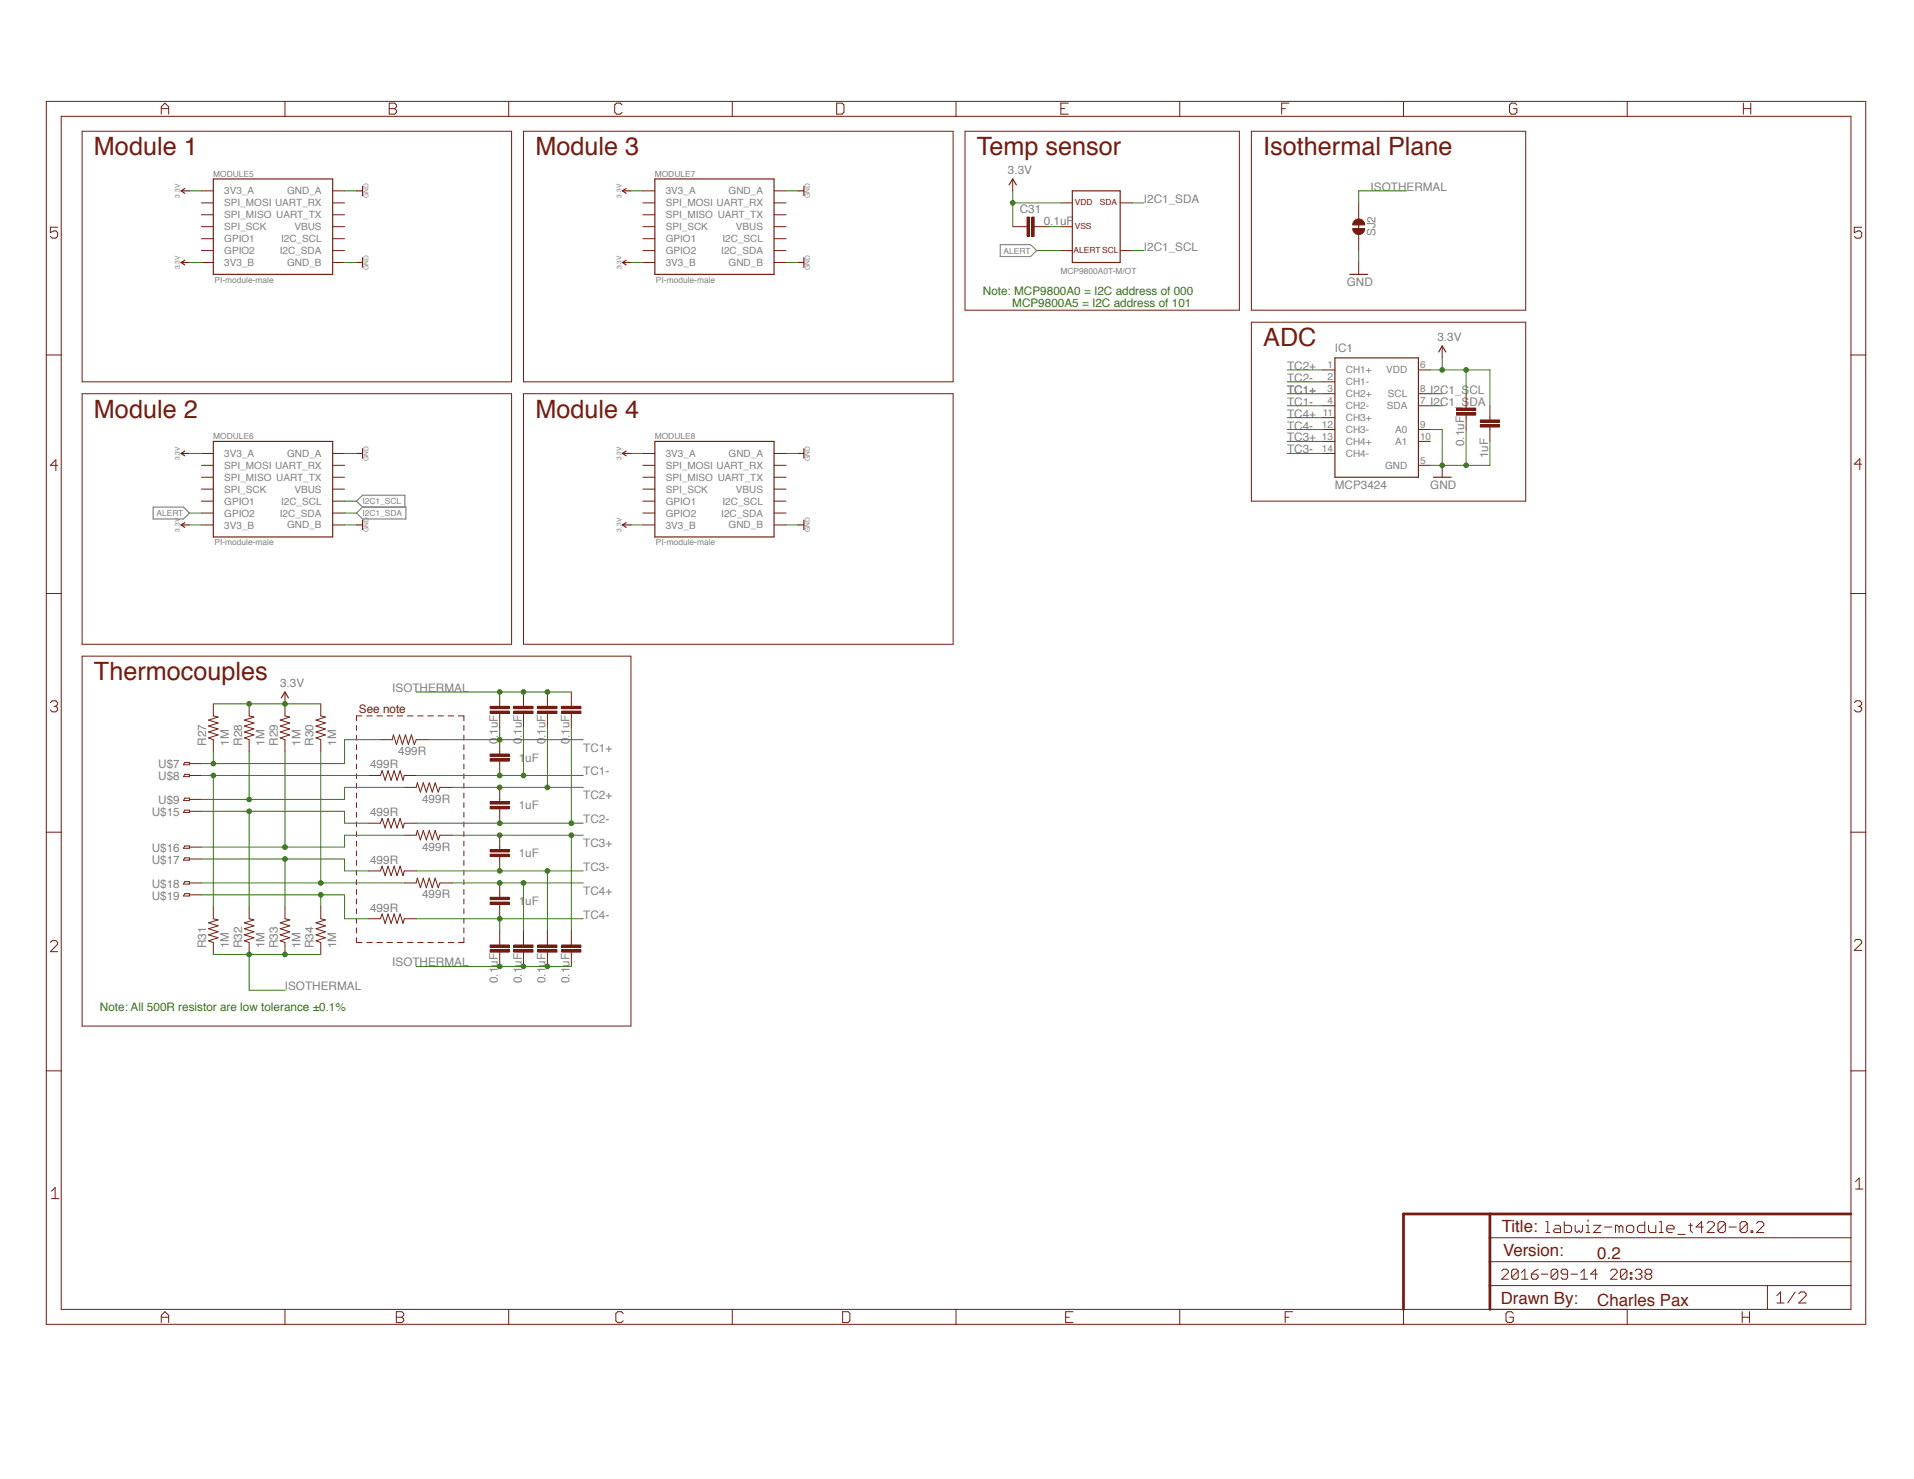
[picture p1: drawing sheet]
<svg xmlns="http://www.w3.org/2000/svg" width="279mm" height="216mm" viewBox="0 0 279 216" stroke-linecap="round" stroke-linejoin="round" font-family="sans-serif">
<path d="M146 35.7h4.4l.9 .9-.9 .8h-4.4zM22.4 74h4.4l.8 .9-.8 .9h-4.4zM52 74.9l.9-.9h6.4v1.8h-6.4zM52.9 74l-.9-.8 .9-.9h6.2v1.7" fill="none" stroke="#808080" stroke-width=".17"/>
<g fill="none" stroke="#751c10" stroke-width=".15">
<path d="M6.8 14.8h265.6v178.5h-265.6zM8.9 17h261.3v174.1h-261.3zM12 19.2h62.7v36.5h-62.7zM23.5 16.7v-1.1l.6-.5 .5 .5v1.1M23.5 15.9h1.1M41.6 14.8v2.2M56.8 15.9h.8M56.8 15.1h.8l.3 .2v.3l-.3 .3 .3 .2v.3l-.3 .3h-.8zM74.3 14.8v2.2M76.4 19.2h62.7v36.5h-62.7zM90.8 15.3l-.3-.2h-.5l-.3 .2v1.1l.3 .3h.5l.3-.3M106.9 14.8v2.2"/>
<path d="M122.1 15.1h.8l.3 .2v1.1l-.3 .3h-.8zM139.6 14.8v2.2M140.9 19.2h40v26.1h-40zM154.9 15.9h.5M155.9 15.1h-1v1.6h1M172.2 14.8v2.2M182.7 19.2h40v26.1h-40zM187.1 15.9h.5M188.2 15.1h-1.1v1.6M204.9 14.8v2.2M221.4 15.3l-.2-.2h-.6l-.2 .2v1.1l.2 .3h.6l.2-.3v-.5h-.5M237.5 14.8v2.2"/>
<path d="M254.5 15.1v1.6M254.5 15.9h1.1M255.6 15.1v1.6M8.4 33.2h-1v.8l.5-.3h.3l.2 .3v.5l-.2 .3h-.6l-.2-.3M29.4 27.9h1.7M29.4 29.6h1.7M29.4 36.6h1.7M29.4 31.4h1.7M29.4 33.1h1.7M29.4 34.8h1.7M29.4 38.3h1.7M48.6 27.9h1.7"/>
<path d="M48.6 29.6h1.7M48.6 36.6h1.7M48.6 31.4h1.7M48.6 33.1h1.7M48.6 34.8h1.7M48.6 38.3h1.7M93.8 27.9h1.8M93.8 29.6h1.8M93.8 36.6h1.8M93.8 31.4h1.8M93.8 33.1h1.8M93.8 34.8h1.8"/>
<path d="M93.8 38.3h1.8M113 27.9h1.7M113 29.6h1.7M113 36.6h1.7M113 31.4h1.7M113 33.1h1.7M113 34.8h1.7M113 38.3h1.7M147.8 33.1h2.1M147.8 26.1v1.8M149.9 31.7h.4v2.8h-.4zM150.6 31.7h.4v2.8h-.4z"/>
<path d="M151 33.1h2.1M154.8 29.6h1.7M154.8 36.6h1.7M154.8 33.1h1.7M163.5 29.6h1.8M163.5 36.6h1.8M198.3 38.3v1.8M271.8 33.2h-1.1v.8l.5-.3h.3l.3 .3v.5l-.3 .3h-.5l-.3-.3M6.8 51.8h2.1M12 57.5h62.7v36.5h-62.7zM76.4 57.5h62.7v36.5h-62.7zM182.7 47h40v26.2h-40z"/>
<path d="M193.1 55.7h1.8M193.1 57.5h1.8M193.1 54h1.8M193.1 59.2h1.8M207.1 57.5h1.7M207.1 54h1.7M207.1 59.2h1.7M210.5 50.5v1.7M212.6 59.6h2.8v.3h-2.8zM214 57.5v2.1M217.5 59.2v2.1M270.2 51.8h2.2"/>
<path d="M8.4 67.9h-1l.8-.8v1.6M29.4 73.2h1.7M29.4 67.9h1.7M29.4 66.2h1.7M29.4 74.9h1.7M29.4 69.7h1.7M29.4 71.4h1.7M29.4 76.6h1.7M48.6 73.2h1.7M48.6 67.9h1.7M48.6 66.2h1.7M48.6 74.9h1.7"/>
<path d="M48.6 69.7h1.7M48.6 71.4h1.7M48.6 76.6h1.7M93.8 73.2h1.8M93.8 67.9h1.8M93.8 66.2h1.8M93.8 74.9h1.8M93.8 69.7h1.8M93.8 71.4h1.8M93.8 76.6h1.8M113 73.2h1.7M113 67.9h1.7"/>
<path d="M113 66.2h1.7M113 74.9h1.7M113 69.7h1.7M113 71.4h1.7M113 76.6h1.7M193.1 66.2h1.8M193.1 61h1.8M193.1 62.7h1.8M193.1 64.4h1.8M207.1 67.9h1.7M207.1 62.7h1.7M207.1 64.4h1.7"/>
<path d="M210.5 67.9v1.8M212.6 60.3h2.8v.3h-2.8zM214 60.6v2.1M216.1 62h2.8v.3h-2.8zM216.1 61.3h2.8v.3h-2.8zM217.5 62.4v2M271.8 67.8h-1.1l.8-.8v1.6M6.8 86.6h2.1M12 95.8h80.1v54h-80.1zM270.2 86.6h2.2M7.4 102.6l.2-.3h.6l.2 .3v.2l-.2 .3M7.9 103.1h.3"/>
<path d="M8.2 103.1l.2 .3v.2l-.2 .3h-.6l-.2-.3M52 105.9v.7M52 107.3v.7M52 108.7v.7M52 110.1v.8M52 111.5v.8M52 113v.7M52 114.3v.8M52 115.8v.7M52 117.2v.7M52 118.6v.7M52 120v.7"/>
<path d="M52.8 104.5h-.8v.7M53.5 104.5h.8M55 104.5h.8M56.5 104.5h.8M58 104.5h.8M59.5 104.5h.8M61 104.5h.8M62.4 104.5h.9M63.9 104.5h.8M65.4 104.5h.8M66.9 104.5h.8v.7M67.7 105.9v.7"/>
<path d="M67.7 107.3v.7M67.7 108.7v.7M67.7 110.1v.8M67.7 111.5v.8M67.7 113v.7M67.7 114.3v.8M67.7 115.8v.7M67.7 117.2v.7M67.7 118.6v.7M67.7 120v.7M270.7 102.6l.3-.3h.5l.3 .3v.2l-.3 .3M271.2 103.1h.3"/>
<path d="M271.5 103.1l.3 .3v.2l-.3 .3h-.5l-.3-.3M6.8 121.5h2.1M7.4 137.6l.2-.3h.6l.2 .3v.2l-1 1.1h1M52 136.9v.7h.8M52 121.4v.7M52 122.8v.7M52 124.2v.7M52 125.6v.7M52 127v.7M52 128.4v.7M52 129.8v.8M52 131.2v.8"/>
<path d="M52 132.7v.7M52 134.1v.7M52 135.5v.7M53.5 137.6h.8M55 137.6h.8M56.5 137.6h.8M58 137.6h.8M59.5 137.6h.8M61 137.6h.8M62.4 137.6h.9M63.9 137.6h.8M65.4 137.6h.8"/>
<path d="M67.7 121.4v.7M67.7 122.8v.7M67.7 124.2v.7M67.7 125.6v.7M67.7 127v.7M67.7 128.4v.7M67.7 129.8v.8M67.7 131.2v.8M67.7 132.7v.7M67.7 134.1v.7M67.7 135.5v.7M67.7 136.9v.7h-.8"/>
<path d="M270.2 121.5h2.2M270.7 137.4l.3-.3h.5l.3 .3v.3l-1.1 1h1.1M6.8 156.3h2.1M270.2 156.3h2.2M7.5 173.9l.5-.5v1.6M7.5 175h1.1M225.7 178.3h.2v1.6M225.7 179.9h.5M227 178.9h.5l.3 .2v.8h-.8l-.3-.2 .3-.3h.8M228.4 178.3v1.6h.8l.2-.2v-.6l-.2-.2h-.8M229.9 178.9v.8l.3 .2 .3-.2 .2 .2 .3-.2v-.8M231.5 179.9h.6"/>
<path d="M231.5 178.9h.3v1M231.8 178.1v.2M232.6 178.9h1.1l-1.1 1h1.1M234.2 179.1h1.1M236.4 179.1l-.3-.2h-.3v1M236.4 179.1v.8M236.4 179.1l.2-.2 .3 .2v.8M237.4 179.1l.3-.2h.5l.3 .2v.6l-.3 .2h-.5l-.3-.2zM240.1 178.3v1.6h-.8l-.3-.2v-.6l.3-.2h.8M240.6 178.9v.8l.3 .2h.8v-1M242.2 178.3h.3v1.6M242.2 179.9h.6"/>
<path d="M243.3 179.4h1.1v-.3l-.3-.2h-.5l-.3 .2v.6l.3 .2h.5M246.5 178.9h.6M246.8 178.6v1.1l.3 .2M248.7 179.1h-1.1l.8-.8v1.6M249.2 178.6l.3-.3h.5l.3 .3v.3l-1.1 1h1.1M251.9 178.6l-.3-.3h-.5l-.3 .3v1.1M251.9 178.6v1.1l-.3 .2h-.5l-.3-.2M251.9 178.6l-1.1 1.1M252.4 179.1h1.1M255.1 178.6l-.3-.3h-.5l-.3 .3v1.1M255.1 178.6v1.1l-.3 .2h-.5l-.3-.2M255.1 178.6l-1.1 1.1"/>
<path d="M255.6 179.7h.3v.2h-.3zM256.4 178.6l.3-.3h.5l.3 .3v.3l-1.1 1h1.1M270.9 172.5l.5-.5v1.6M270.9 173.6h1M23.5 193.1v-1.1l.6-.5 .5 .5v1.1M23.5 192.3h1.1M41.6 191.1v2.2M57.9 192.3h.8M57.9 191.5h.8l.2 .2v.3l-.2 .3 .2 .2v.3l-.2 .3h-.8zM74.3 191.1v2.2M91 191.7l-.3-.2h-.5l-.3 .2v1.1l.3 .3h.5l.3-.3M106.9 191.1v2.2"/>
<path d="M123 191.5h.8l.3 .2v1.1l-.3 .3h-.8zM139.6 191.1v2.2M155.6 192.3h.5M156.6 191.5h-1v1.6h1M172.2 191.1v2.2M187.6 192.3h.6M188.7 191.5h-1.1v1.6M204.9 191.1v2.2M217.5 187.7h52.7M217.5 184.2h52.7M217.5 180.7h52.7M219.2 185.5l.3-.2h.4l.3 .2v.3l-1 .9h1"/>
<path d="M220.9 191.7l-.3-.2h-.5l-.3 .2v1.1l.3 .3h.5l.3-.3v-.5h-.5M221.6 185.5v1l-.2 .2h-.5l-.2-.2M221.6 185.5l-.2-.2h-.5l-.2 .2v1M221.6 185.5l-.9 1M222.1 186.7h1M222.1 185.8l.5-.5v1.4M223.5 186h.8l.2 .3v.2l-.2 .2h-.5l-.3-.2zM224.5 185.3l-.5 .2-.5 .5M225 186h1M227.4 185.5v1l-.2 .2h-.5l-.3-.2M227.4 185.5l-.2-.2h-.5l-.3 .2v1M227.4 185.5l-1 1"/>
<path d="M228.8 186h-.7l-.2-.2v-.3l.2-.2h.5l.2 .2v1l-.2 .2h-.5l-.2-.2M229.3 186h1M230.8 186.7h.9M230.8 185.8l.5-.5v1.4M233.2 186h-1l.7-.7v1.4M235.1 185.5l.2-.2h.5l.3 .2v.3l-1 .9h1M237.5 185.5v1l-.2 .2h-.5l-.3-.2M237.5 185.5l-.2-.2h-.5l-.3 .2v1M237.5 185.5l-1 1M237.5 191.1v2.2M238 186.5h.2v.2h-.2zM238 185.8h.2v.2h-.2z"/>
<path d="M238.7 185.5l.2-.2h.5l.3 .2v.3l-.3 .2M239.2 186h.2M239.4 186l.3 .3v.2l-.3 .2h-.5l-.2-.2M240.4 186l-.3 .3v.2l.3 .2h.5l.2-.2v-.2l-.2-.3M240.4 186l-.3-.2v-.3l.3-.2h.5l.2 .2v.3l-.2 .2M240.4 186h.5M244.9 180.2h1.1M254.3 192.3h1.1M254.3 191.5v1.6M255.4 191.5v1.6M258 187.7v3.4M259.4 189.1l.5-.5v1.6"/>
<path d="M259.4 190.2h1M262 188.6l-1 1.6M262.6 188.9l.3-.3h.5l.3 .3v.2l-1.1 1.1h1.1"/>
</g>
<path d="M217.5 177.2v13.9M270.2 177.2h-65.3v13.9" fill="none" stroke="#751c10" stroke-width=".4"/>
<g fill="none" stroke="#751c10" stroke-width=".17">
<path d="M26.4 27.9h1.2M26.4 27.9l.6 .3M27 27.5l-.6 .4M31.1 26.1h17.5v14h-17.5zM52 27.9h.9M52.9 27.2v1.4M90.9 27.9h1.2M90.9 27.9l.5 .3M91.4 27.5l-.5 .4M95.6 26.1h17.4v14h-17.4zM116.5 27.9h.9M117.4 27.2v1.4"/>
<path d="M147.3 27l.5-.9 .6 .9M156.5 27.9h7v10.4h-7zM194.9 52.2h12.2v17.5h-12.2zM197 40.1h2.6M210 51.4l.5-.9 .6 .9M26.4 66.2h1.2M26.4 66.2l.6 .3M27 65.8l-.6 .4M31.1 64.4h17.5v14h-17.5zM52 66.2h.9M52.9 65.5v1.4M90.9 66.2h1.2"/>
<path d="M90.9 66.2l.5 .3M91.4 65.8l-.5 .4M95.6 64.4h17.4v14h-17.4zM116.5 66.2h.9M117.4 65.5v1.4M209.2 69.7h2.6"/>
</g>
<path d="M150.1 31.7v2.8M150.8 31.7v2.8M212.6 59.7h2.8M212.6 60.4h2.8M216.1 62.2h2.8M216.1 61.5h2.8" fill="none" stroke="#751c10" stroke-width=".34"/>
<path d="M197.6 32.3l.4-.3h.3v.8h-.8z" fill-rule="evenodd" fill="#751c10"/>
<path d="M197.8 32.1l.5-.1v.8h-.8v-.3z" fill="none" stroke="#751c10" stroke-width=".15"/>
<path d="M198.3 32h.2a.86 .86 0 0 1 .7 .8h-.9z" fill-rule="evenodd" fill="#751c10"/>
<path d="M198.3 32h.2a.86 .86 0 0 1 .7 .8h-.9z" fill="none" stroke="#751c10" stroke-width=".15"/>
<path d="M197.5 33.4h1.7a.87 .87 0 0 1-.9 .8 .87 .87 0 0 1-.8-.8z" fill-rule="evenodd" fill="#751c10"/>
<g fill="none" stroke="#751c10" stroke-width=".15">
<path d="M197.5 33.4h1.7a.87 .87 0 0 1-.9 .8 .87 .87 0 0 1-.8-.8zM198.3 29.6v2.4M198.3 34.2v2.4M27 111.3h.6v.3h-.8zM27 113h.6v.4h-.8zM27 116.5h.6v.4h-.8zM27 118.3h.6v.3h-.8zM27.6 113.2h1.8M27.6 111.5h1.8M27.6 116.7h1.8M27.6 118.4h1.8M31.1 102.7v1.8l.7 .2-1.4 .4 1.4 .4-1.4 .5 1.4 .4-1.4 .5 1.4 .4-1.4 .4 .7 .3v1.7"/>
<path d="M36.4 102.7v1.8l.7 .2-1.4 .4 1.4 .4-1.4 .5 1.4 .4-1.4 .5 1.4 .4-1.4 .4 .7 .3v1.7M41.6 101v3.5l.7 .2-1.4 .4 1.4 .4-1.4 .5 1.4 .4-1.4 .5 1.4 .4-1.4 .4 .7 .3v1.7M46.8 102.7v1.8l.7 .2-1.4 .4 1.4 .4-1.4 .5 1.4 .4-1.4 .5 1.4 .4-1.4 .4 .7 .3v1.7M53.8 113.2h1.7l.3-.7 .4 1.4 .4-1.4 .5 1.4 .4-1.4 .5 1.4 .4-1.4 .4 1.4 .2-.7h1.8M55.5 108h1.8l.1-.7 .5 1.4 .4-1.4 .4 1.4 .5-1.4 .4 1.4 .5-1.4 .4 1.4 .3-.7h1.7M59 114.9h1.8l.1-.6 .5 1.3 .4-1.3 .4 1.3 .5-1.3 .4 1.3 .4-1.3 .5 1.3 .2-.7h1.8M71.5 110.8h2.8v.3h-2.8zM71.5 110.1h2.8v.3h-2.8zM71.5 117.7h2.8v.4h-2.8zM71.5 117h2.8v.4h-2.8zM71.5 103.8h2.8v.3h-2.8zM71.5 103.1h2.8v.3h-2.8z"/>
<path d="M72.9 101v2.1M72.9 104.1v2.1M72.9 108v2.1M72.9 111.1v2.1M72.9 114.9v2.1M72.9 118.1v2.1M75 103.8h2.8v.3h-2.8zM75 103.1h2.8v.3h-2.8zM76.4 101v2.1M76.4 104.1v2.1M78.5 103.8h2.8v.3h-2.8zM78.5 103.1h2.8v.3h-2.8z"/>
<path d="M79.9 101v2.1M79.9 104.1v2.1M82 103.8h2.8v.3h-2.8zM82 103.1h2.8v.3h-2.8zM83.4 101v2.1M83.4 104.1v2.1M27 123.5h.6v.3h-.8zM27 125.2h.6v.4h-.8zM27 128.7h.6v.4h-.8zM27 130.5h.6v.3h-.8zM27.6 128.9h1.8M27.6 123.7h1.8"/>
<path d="M27.6 125.4h1.8M27.6 130.6h1.8M31.1 132.4v1.7l.7 .2-1.4 .4 1.4 .5-1.4 .4 1.4 .4-1.4 .5 1.4 .4-1.4 .4 .7 .3v1.7M36.4 132.4v1.7l.7 .2-1.4 .4 1.4 .5-1.4 .4 1.4 .4-1.4 .5 1.4 .4-1.4 .4 .7 .3v1.7M41.6 132.4v1.7l.7 .2-1.4 .4 1.4 .5-1.4 .4 1.4 .4-1.4 .5 1.4 .4-1.4 .4 .7 .3v1.7M46.8 132.4v1.7l.7 .2-1.4 .4 1.4 .5-1.4 .4 1.4 .4-1.4 .5 1.4 .4-1.4 .4 .7 .3v1.7M53.8 120.2h1.7l.3-.7 .4 1.4 .4-1.4 .5 1.4 .4-1.4 .5 1.4 .4-1.4 .4 1.4 .2-.7h1.8M53.8 127.1h1.7l.3-.7 .4 1.4 .4-1.4 .5 1.4 .4-1.4 .5 1.4 .4-1.4 .4 1.4 .2-.7h1.8M53.8 134.1h1.7l.3-.7 .4 1.4 .4-1.4 .5 1.4 .4-1.4 .5 1.4 .4-1.4 .4 1.4 .2-.7h1.8M59 121.9h1.8l.1-.7 .5 1.4 .4-1.4 .4 1.4 .5-1.4 .4 1.4 .4-1.4 .5 1.4 .2-.7h1.8M59 128.9h1.8l.1-.7 .5 1.4 .4-1.4 .4 1.4 .5-1.4 .4 1.4 .4-1.4 .5 1.4 .2-.7h1.8M71.5 124.7h2.8v.3h-2.8z"/>
<path d="M71.5 124h2.8v.4h-2.8zM71.5 131.7h2.8v.3h-2.8zM71.5 131h2.8v.3h-2.8zM71.5 138.6h2.8v.4h-2.8zM71.5 137.9h2.8v.4h-2.8zM72.9 121.9v2.1M72.9 125.1v2M72.9 128.9v2.1M72.9 132v2.1M72.9 135.9v2M72.9 139v2.1M75 138.6h2.8v.4h-2.8z"/>
<path d="M75 137.9h2.8v.4h-2.8zM76.4 135.9v2M76.4 139v2.1M78.5 138.6h2.8v.4h-2.8zM78.5 137.9h2.8v.4h-2.8zM79.9 135.9v2M79.9 139v2.1M82 138.6h2.8v.4h-2.8zM82 137.9h2.8v.4h-2.8zM83.4 135.9v2M83.4 139v2.1"/>
</g>
<g fill="none" stroke="#751c10" stroke-width=".17">
<path d="M26.4 38.3l.6 .4M26.4 38.3h1.2M27 38l-.6 .3M52 38.3h.9M52.9 37.6v1.4M90.9 38.3h1.2M90.9 38.3l.5 .4M91.4 38l-.5 .3M116.5 38.3h.9M117.4 37.6v1.4M198.3 32.4v1.2M26.4 76.6l.6 .4"/>
<path d="M26.4 76.6h1.2M27 76.3l-.6 .3M52 76.6h.9M52.9 75.9v1.4M90.9 76.6h1.2M90.9 76.6l.5 .4M91.4 76.3l-.5 .3M116.5 76.6h.9M117.4 75.9v1.4M41.1 101.9l.5-.9 .5 .9"/>
</g>
<g fill="none" stroke="#751c10" stroke-width=".34">
<path d="M71.5 110.9h2.8M71.5 110.2h2.8M71.5 117.9h2.8M71.5 117.2h2.8M71.5 104h2.8M71.5 103.3h2.8M75 104h2.8M75 103.3h2.8M78.5 104h2.8M78.5 103.3h2.8M82 104h2.8M82 103.3h2.8"/>
<path d="M71.5 124.9h2.8M71.5 124.2h2.8M71.5 131.8h2.8M71.5 131.1h2.8M71.5 138.8h2.8M71.5 138.1h2.8M75 138.8h2.8M75 138.1h2.8M78.5 138.8h2.8M78.5 138.1h2.8M82 138.8h2.8M82 138.1h2.8"/>
</g>
<path d="M50.3 27.9h1.7M114.7 27.9h1.8M50.3 66.2h1.7M114.7 66.2h1.8M208.8 67.9h1.7M208.8 62.7h1.7" fill="none" stroke="#387919" stroke-width=".15"/>
<circle cx="210.5" cy="67.9" r=".34" fill="#387919"/>
<g fill="none" stroke="#387919" stroke-width=".15">
<path d="M210.5 62.7v5.2h7v-3.5M214 62.7v5.2"/>
<circle cx="210.5" cy="67.9" r=".34"/>
</g>
<circle cx="214" cy="67.9" r=".34" fill="#387919"/>
<g fill="none" stroke="#387919" stroke-width=".15">
<path d="M27.6 27.9h1.8M50.3 38.3h1.7M92.1 27.9h1.7M114.7 38.3h1.8M147.8 27.9v1.7h7M165.3 29.6h1.7M165.3 36.6h1.7M198.3 36.6v1.7M208.8 59.2h1.7M208.8 57.5h1.7M27.6 66.2h1.8M50.3 76.6h1.7"/>
<path d="M50.3 74.9h1.7M50.3 73.2h1.7M92.1 66.2h1.7M114.7 76.6h1.8"/>
<circle cx="214" cy="67.9" r=".34"/>
</g>
<circle cx="147.8" cy="29.6" r=".34" fill="#387919"/>
<g fill="none" stroke="#387919" stroke-width=".15">
<path d="M147.8 29.6v3.5M208.8 54h5.2M210.5 52.2v1.8"/>
<circle cx="147.8" cy="29.6" r=".34"/>
</g>
<circle cx="210.5" cy="54" r=".34" fill="#387919"/>
<g fill="none" stroke="#387919" stroke-width=".15">
<path d="M214 57.5v-3.5h3.5v5.2"/>
<circle cx="210.5" cy="54" r=".34"/>
</g>
<circle cx="214" cy="54" r=".34" fill="#387919"/>
<g fill="none" stroke="#387919" stroke-width=".15">
<path d="M31.1 102.7h5.3"/>
<circle cx="214" cy="54" r=".34"/>
</g>
<circle cx="41.6" cy="102.7" r=".34" fill="#387919"/>
<g fill="none" stroke="#387919" stroke-width=".15">
<path d="M36.4 102.7h10.4"/>
<circle cx="41.6" cy="102.7" r=".34"/>
</g>
<circle cx="36.4" cy="102.7" r=".34" fill="#387919"/>
<g fill="none" stroke="#387919" stroke-width=".15">
<path d="M27.6 38.3h1.8M92.1 38.3h1.7M153.1 33.1h1.7M205.3 27.9h-7v1.7M27.6 76.6h1.8M92.1 76.6h1.7M31.1 139.3h15.7"/>
<circle cx="36.4" cy="102.7" r=".34"/>
</g>
<circle cx="41.6" cy="139.3" r=".34" fill="#387919"/>
<circle cx="41.6" cy="139.3" r=".34" fill="none" stroke="#387919" stroke-width=".15"/>
<circle cx="36.4" cy="139.3" r=".34" fill="#387919"/>
<g fill="none" stroke="#387919" stroke-width=".15">
<path d="M36.4 139.3v5.3h5.2M72.9 141.1h7"/>
<circle cx="36.4" cy="139.3" r=".34"/>
</g>
<circle cx="76.4" cy="141.1" r=".34" fill="#387919"/>
<g fill="none" stroke="#387919" stroke-width=".15">
<path d="M79.9 141.1h3.5"/>
<circle cx="76.4" cy="141.1" r=".34"/>
</g>
<circle cx="79.9" cy="141.1" r=".34" fill="#387919"/>
<g fill="none" stroke="#387919" stroke-width=".15">
<path d="M60.8 141.1h12.1"/>
<circle cx="79.9" cy="141.1" r=".34"/>
</g>
<circle cx="72.9" cy="141.1" r=".34" fill="#387919"/>
<g fill="none" stroke="#387919" stroke-width=".15">
<path d="M72.9 101h7"/>
<circle cx="72.9" cy="141.1" r=".34"/>
</g>
<circle cx="76.4" cy="101" r=".34" fill="#387919"/>
<g fill="none" stroke="#387919" stroke-width=".15">
<path d="M79.9 101h3.5"/>
<circle cx="76.4" cy="101" r=".34"/>
</g>
<circle cx="79.9" cy="101" r=".34" fill="#387919"/>
<g fill="none" stroke="#387919" stroke-width=".15">
<path d="M60.8 101h12.1"/>
<circle cx="79.9" cy="101" r=".34"/>
</g>
<circle cx="72.9" cy="101" r=".34" fill="#387919"/>
<g fill="none" stroke="#387919" stroke-width=".15">
<path d="M53.8 113.2h-22.7v19.2"/>
<circle cx="72.9" cy="101" r=".34"/>
</g>
<circle cx="31.1" cy="113.2" r=".34" fill="#387919"/>
<g fill="none" stroke="#387919" stroke-width=".15">
<path d="M29.4 113.2h1.7M55.5 108h-5.2v3.5h-19.2v-1.8"/>
<circle cx="31.1" cy="113.2" r=".34"/>
</g>
<circle cx="31.1" cy="111.5" r=".34" fill="#387919"/>
<g fill="none" stroke="#387919" stroke-width=".15">
<path d="M29.4 111.5h1.7M41.6 109.7v14h8.7v-1.8h8.7"/>
<circle cx="31.1" cy="111.5" r=".34"/>
</g>
<circle cx="41.6" cy="123.7" r=".34" fill="#387919"/>
<g fill="none" stroke="#387919" stroke-width=".15">
<path d="M29.4 123.7h12.2M53.8 127.1h-3.5v-1.7h-8.7v7"/>
<circle cx="41.6" cy="123.7" r=".34"/>
</g>
<circle cx="41.6" cy="125.4" r=".34" fill="#387919"/>
<g fill="none" stroke="#387919" stroke-width=".15">
<path d="M29.4 125.4h12.2M29.4 130.6h20.9v3.5h3.5M46.8 130.6v1.8"/>
<circle cx="41.6" cy="125.4" r=".34"/>
</g>
<circle cx="46.8" cy="130.6" r=".34" fill="#387919"/>
<g fill="none" stroke="#387919" stroke-width=".15">
<path d="M53.8 120.2h-3.5v-1.8h-13.9v14"/>
<circle cx="46.8" cy="130.6" r=".34"/>
</g>
<circle cx="36.4" cy="118.4" r=".34" fill="#387919"/>
<g fill="none" stroke="#387919" stroke-width=".15">
<path d="M29.4 118.4h7M36.4 109.7v7h13.9v-1.8h8.7"/>
<circle cx="36.4" cy="118.4" r=".34"/>
</g>
<circle cx="36.4" cy="116.7" r=".34" fill="#387919"/>
<g fill="none" stroke="#387919" stroke-width=".15">
<path d="M29.4 116.7h7M46.8 109.7v19.2M29.4 128.9h29.6"/>
<circle cx="36.4" cy="116.7" r=".34"/>
</g>
<circle cx="46.8" cy="128.9" r=".34" fill="#387919"/>
<g fill="none" stroke="#387919" stroke-width=".15">
<path d="M187.9 57.5h5.2M62.5 108h22.6"/>
<circle cx="46.8" cy="128.9" r=".34"/>
</g>
<circle cx="72.9" cy="108" r=".34" fill="#387919"/>
<g fill="none" stroke="#387919" stroke-width=".15">
<path d="M187.9 59.2h5.2M60.8 113.2h15.6M72.9 106.2v1.8"/>
<circle cx="72.9" cy="108" r=".34"/>
</g>
<circle cx="72.9" cy="113.2" r=".34" fill="#387919"/>
<g fill="none" stroke="#387919" stroke-width=".15">
<path d="M76.4 106.2v7h8.7"/>
<circle cx="72.9" cy="113.2" r=".34"/>
</g>
<circle cx="76.4" cy="113.2" r=".34" fill="#387919"/>
<g fill="none" stroke="#387919" stroke-width=".15">
<path d="M187.9 54h5.2M66 114.9h13.9"/>
<circle cx="76.4" cy="113.2" r=".34"/>
</g>
<circle cx="72.9" cy="114.9" r=".34" fill="#387919"/>
<g fill="none" stroke="#387919" stroke-width=".15">
<path d="M79.9 106.2v8.7h5.2"/>
<circle cx="72.9" cy="114.9" r=".34"/>
</g>
<circle cx="79.9" cy="114.9" r=".34" fill="#387919"/>
<g fill="none" stroke="#387919" stroke-width=".15">
<path d="M187.9 55.7h5.2M60.8 120.2h22.6"/>
<circle cx="79.9" cy="114.9" r=".34"/>
</g>
<circle cx="72.9" cy="120.2" r=".34" fill="#387919"/>
<g fill="none" stroke="#387919" stroke-width=".15">
<path d="M83.4 106.2v14h1.7"/>
<circle cx="72.9" cy="120.2" r=".34"/>
</g>
<circle cx="83.4" cy="120.2" r=".34" fill="#387919"/>
<g fill="none" stroke="#387919" stroke-width=".15">
<path d="M187.9 64.4h5.2M66 121.9h17.4"/>
<circle cx="83.4" cy="120.2" r=".34"/>
</g>
<circle cx="72.9" cy="121.9" r=".34" fill="#387919"/>
<g fill="none" stroke="#387919" stroke-width=".15">
<path d="M85.1 121.9h-1.7v14"/>
<circle cx="72.9" cy="121.9" r=".34"/>
</g>
<circle cx="83.4" cy="121.9" r=".34" fill="#387919"/>
<g fill="none" stroke="#387919" stroke-width=".15">
<path d="M187.9 66.2h5.2M60.8 127.1h19.1"/>
<circle cx="83.4" cy="121.9" r=".34"/>
</g>
<circle cx="72.9" cy="127.1" r=".34" fill="#387919"/>
<g fill="none" stroke="#387919" stroke-width=".15">
<path d="M85.1 127.1h-5.2v8.8"/>
<circle cx="72.9" cy="127.1" r=".34"/>
</g>
<circle cx="79.9" cy="127.1" r=".34" fill="#387919"/>
<g fill="none" stroke="#387919" stroke-width=".15">
<path d="M187.9 61h5.2M66 128.9h10.4"/>
<circle cx="79.9" cy="127.1" r=".34"/>
</g>
<circle cx="72.9" cy="128.9" r=".34" fill="#387919"/>
<g fill="none" stroke="#387919" stroke-width=".15">
<path d="M85.1 128.9h-8.7v7"/>
<circle cx="72.9" cy="128.9" r=".34"/>
</g>
<circle cx="76.4" cy="128.9" r=".34" fill="#387919"/>
<g fill="none" stroke="#387919" stroke-width=".15">
<path d="M187.9 62.7h5.2M60.8 134.1h24.3"/>
<circle cx="76.4" cy="128.9" r=".34"/>
</g>
<circle cx="72.9" cy="134.1" r=".34" fill="#387919"/>
<g fill="none" stroke="#387919" stroke-width=".15">
<path d="M151.3 36.6h3.5M27.6 74.9h1.8M72.9 134.1v1.8"/>
<circle cx="72.9" cy="134.1" r=".34"/>
</g>
<g font-size="3.7" fill="#751c10">
<text x="13.7" y="22.6">Module 1</text>
<text x="78.2" y="22.6">Module 3</text>
<text x="142.6" y="22.6">Temp sensor</text>
<text x="184.4" y="22.6">Isothermal Plane</text>
<text x="184.4" y="50.5">ADC</text>
<text x="13.7" y="61">Module 2</text>
<text x="78.2" y="61">Module 4</text>
<text x="13.7" y="99.3">Thermocouples</text>
</g>
<g font-size="2.5" fill="#751c10">
<text x="219.2" y="179.9">Title:</text>
<text x="219.4" y="183.4">Version:</text>
<text x="233.2" y="183.7">0.2</text>
<text x="219.1" y="190.4">Drawn By:</text>
<text x="233.2" y="190.7">Charles Pax</text>
</g>
<g font-size="1.7" fill="#808080">
<text x="147.1" y="25.4">3.3V</text>
<text x="167" y="29.6">I2C1_SDA</text>
<text x="200.1" y="27.9">ISOTHERMAL</text>
<text x="148.9" y="31.1">C31</text>
<text x="152.4" y="32.8">0.1uF</text>
<text x="200.8" y="34.5" transform="rotate(-90 200.8 34.5)">SJ2</text>
<text x="167" y="36.6">I2C1_SCL</text>
<text x="196.6" y="41.8">GND</text>
<text x="187.9" y="54">TC2+</text>
<text x="194.9" y="51.4">IC1</text>
<text x="209.8" y="49.8">3.3V</text>
<text x="187.9" y="57.5">TC1+</text>
<text x="187.9" y="59.2">TC1-</text>
<text x="187.9" y="55.7">TC2-</text>
<text x="208.8" y="59.2">I2C1_SDA</text>
<text x="208.8" y="57.5">I2C1_SCL</text>
<text x="187.9" y="64.4">TC3+</text>
<text x="187.9" y="61">TC4+</text>
<text x="187.9" y="62.7">TC4-</text>
<text x="213.8" y="65.1" transform="rotate(-90 213.8 65.1)">0.1uF</text>
<text x="187.9" y="66.2">TC3-</text>
<text x="194.9" y="71.4">MCP3424</text>
<text x="208.8" y="71.4">GND</text>
<text x="217.2" y="66.9" transform="rotate(-90 217.2 66.9)">1uF</text>
<text x="40.9" y="100.3">3.3V</text>
<text x="57.3" y="101">ISOTHERMAL</text>
<text x="23.1" y="112.2">U$7</text>
<text x="23.1" y="113.9">U$8</text>
<text x="30.1" y="108.8" transform="rotate(-90 30.1 108.8)">R27</text>
<text x="33.4" y="108.8" transform="rotate(-90 33.4 108.8)">1M</text>
<text x="35.3" y="108.8" transform="rotate(-90 35.3 108.8)">R28</text>
<text x="38.6" y="108.8" transform="rotate(-90 38.6 108.8)">1M</text>
<text x="40.6" y="108.8" transform="rotate(-90 40.6 108.8)">R29</text>
<text x="43.9" y="108.8" transform="rotate(-90 43.9 108.8)">1M</text>
<text x="45.8" y="108.8" transform="rotate(-90 45.8 108.8)">R30</text>
<text x="49.1" y="108.8" transform="rotate(-90 49.1 108.8)">1M</text>
<text x="54" y="112.2">499R</text>
<text x="58.1" y="110.2">499R</text>
<text x="72.7" y="108.7" transform="rotate(-90 72.7 108.7)">0.1uF</text>
<text x="75.7" y="111.2">1uF</text>
<text x="76.2" y="108.7" transform="rotate(-90 76.2 108.7)">0.1uF</text>
<text x="79.6" y="108.7" transform="rotate(-90 79.6 108.7)">0.1uF</text>
<text x="83.1" y="108.7" transform="rotate(-90 83.1 108.7)">0.1uF</text>
<text x="85.1" y="109.7">TC1+</text>
<text x="85.1" y="113.2">TC1-</text>
<text x="22.2" y="119.1">U$15</text>
<text x="23.1" y="117.4">U$9</text>
<text x="54" y="119.1">499R</text>
<text x="61.6" y="117.2">499R</text>
<text x="75.7" y="118.2">1uF</text>
<text x="85.1" y="116.7">TC2+</text>
<text x="22.2" y="124.4">U$16</text>
<text x="61.6" y="124.2">499R</text>
<text x="75.7" y="125.1">1uF</text>
<text x="85.1" y="120.2">TC2-</text>
<text x="85.1" y="123.7">TC3+</text>
<text x="22.2" y="126.1">U$17</text>
<text x="22.2" y="129.6">U$18</text>
<text x="22.2" y="131.3">U$19</text>
<text x="54" y="126.1">499R</text>
<text x="61.6" y="131.1">499R</text>
<text x="85.1" y="127.1">TC3-</text>
<text x="85.1" y="130.6">TC4+</text>
<text x="54" y="133.1">499R</text>
<text x="75.7" y="132.1">1uF</text>
<text x="85.1" y="134.1">TC4-</text>
<text x="30.1" y="138.5" transform="rotate(-90 30.1 138.5)">R31</text>
<text x="33.4" y="138.5" transform="rotate(-90 33.4 138.5)">1M</text>
<text x="35.3" y="138.5" transform="rotate(-90 35.3 138.5)">R32</text>
<text x="38.6" y="138.5" transform="rotate(-90 38.6 138.5)">1M</text>
<text x="40.6" y="138.5" transform="rotate(-90 40.6 138.5)">R33</text>
<text x="43.9" y="138.5" transform="rotate(-90 43.9 138.5)">1M</text>
<text x="45.8" y="138.5" transform="rotate(-90 45.8 138.5)">R34</text>
<text x="49.1" y="138.5" transform="rotate(-90 49.1 138.5)">1M</text>
<text x="57.3" y="141.1">ISOTHERMAL</text>
<text x="72.7" y="143.5" transform="rotate(-90 72.7 143.5)">0.1uF</text>
<text x="76.2" y="143.5" transform="rotate(-90 76.2 143.5)">0.1uF</text>
<text x="79.6" y="143.5" transform="rotate(-90 79.6 143.5)">0.1uF</text>
<text x="83.1" y="143.5" transform="rotate(-90 83.1 143.5)">0.1uF</text>
<text x="41.6" y="144.6">ISOTHERMAL</text>
</g>
<g font-size="1.7" fill="#387919">
<text x="143.5" y="43">Note: MCP9800A0 = I2C address of 000</text>
<text x="147.8" y="44.8">MCP9800A5 = I2C address of 101</text>
<text x="14.6" y="147.5">Note: All 500R resistor are low tolerance ±0.1%</text>
</g>
<text font-size="1.7" fill="#751c10" x="52.4" y="104.1">See note</text>
<g font-size="1.5" fill="#808080">
<text x="32.7" y="28.4">3V3_A</text>
<text x="41.9" y="28.4">GND_A</text>
<text x="97.2" y="28.4">3V3_A</text>
<text x="106.4" y="28.4">GND_A</text>
<text x="32.7" y="30.1">SPI_MOSI UART_RX</text>
<text x="32.7" y="31.9">SPI_MISO UART_TX</text>
<text x="32.7" y="33.6">SPI_SCK</text>
<text x="32.7" y="35.4">GPIO1</text>
<text x="41" y="35.3">I2C_SCL</text>
<text x="43" y="33.6">VBUS</text>
<text x="97.2" y="30.1">SPI_MOSI UART_RX</text>
<text x="97.2" y="31.9">SPI_MISO UART_TX</text>
<text x="97.2" y="33.6">SPI_SCK</text>
<text x="97.2" y="35.4">GPIO1</text>
<text x="105.5" y="35.3">I2C_SCL</text>
<text x="107.4" y="33.6">VBUS</text>
<text x="32.7" y="37.1">GPIO2</text>
<text x="32.7" y="38.8">3V3_B</text>
<text x="40.9" y="37.1">I2C_SDA</text>
<text x="41.9" y="38.8">GND_B</text>
<text x="97.2" y="37.1">GPIO2</text>
<text x="97.2" y="38.8">3V3_B</text>
<text x="105.3" y="37.1">I2C_SDA</text>
<text x="106.4" y="38.8">GND_B</text>
<text x="193.8" y="53.7">1</text>
<text x="207.3" y="53.7">6</text>
<text x="193.8" y="55.5">2</text>
<text x="193.8" y="57.2">3</text>
<text x="193.8" y="59">4</text>
<text x="196.5" y="54.5">CH1+</text>
<text x="196.5" y="56.3">CH1-</text>
<text x="196.5" y="58">CH2+</text>
<text x="196.5" y="59.7">CH2-</text>
<text x="202.4" y="54.5">VDD</text>
<text x="202.4" y="59.7">SDA</text>
<text x="202.6" y="58">SCL</text>
<text x="207.3" y="59">7</text>
<text x="207.3" y="57.2">8</text>
<text x="193" y="62.5">12</text>
<text x="193" y="64.2">13</text>
<text x="193" y="65.9">14</text>
<text x="193.1" y="60.7">11</text>
<text x="196.5" y="61.5">CH3+</text>
<text x="196.5" y="63.2">CH3-</text>
<text x="196.5" y="65">CH4+</text>
<text x="203.7" y="65">A1</text>
<text x="203.7" y="63.2">A0</text>
<text x="207.3" y="64.2">10</text>
<text x="207.3" y="62.5">9</text>
<text x="32.7" y="66.7">3V3_A</text>
<text x="32.7" y="68.4">SPI_MOSI UART_RX</text>
<text x="32.7" y="70.2">SPI_MISO UART_TX</text>
<text x="32.7" y="71.9">SPI_SCK</text>
<text x="41.9" y="66.7">GND_A</text>
<text x="43" y="71.9">VBUS</text>
<text x="97.2" y="66.7">3V3_A</text>
<text x="97.2" y="68.4">SPI_MOSI UART_RX</text>
<text x="97.2" y="70.2">SPI_MISO UART_TX</text>
<text x="97.2" y="71.9">SPI_SCK</text>
<text x="106.4" y="66.7">GND_A</text>
<text x="107.4" y="71.9">VBUS</text>
<text x="196.5" y="66.7">CH4-</text>
<text x="202.2" y="68.4">GND</text>
<text x="207.3" y="67.7">5</text>
<text x="32.7" y="73.7">GPIO1</text>
<text x="32.7" y="75.4">GPIO2</text>
<text x="32.7" y="77.2">3V3_B</text>
<text x="40.9" y="75.4">I2C_SDA</text>
<text x="41" y="73.7">I2C_SCL</text>
<text x="41.9" y="77.1">GND_B</text>
<text x="97.2" y="73.7">GPIO1</text>
<text x="97.2" y="75.4">GPIO2</text>
<text x="97.2" y="77.2">3V3_B</text>
<text x="105.3" y="75.4">I2C_SDA</text>
<text x="105.5" y="73.7">I2C_SCL</text>
<text x="106.4" y="77.1">GND_B</text>
</g>
<g font-size="1.2" fill="#808080">
<text x="31.1" y="25.8">MODULE5</text>
<text x="95.6" y="25.8">MODULE7</text>
<text x="31.3" y="41.3">PI-module-male</text>
<text x="95.8" y="41.3">PI-module-male</text>
<text x="146.5" y="37">ALERT</text>
<text x="154.8" y="40.1">MCP9800A0T-M/OT</text>
<text x="31.1" y="64.1">MODULE6</text>
<text x="95.6" y="64.1">MODULE8</text>
<text x="22.8" y="75.3">ALERT</text>
<text x="52.9" y="75.3">I2C1_SDA</text>
<text x="52.9" y="73.6">I2C1_SCL</text>
<text x="31.3" y="79.6">PI-module-male</text>
<text x="95.8" y="79.6">PI-module-male</text>
</g>
<g font-size="1.2" fill="#751c10">
<text x="156.9" y="30">VDD</text>
<text x="160.5" y="30">SDA</text>
<text x="156.9" y="33.4">VSS</text>
<text x="156.7" y="36.9">ALERT SCL</text>
</g>
<g font-size="1" fill="#808080">
<text x="26.3" y="28.9" transform="rotate(-90 26.3 28.9)">3.3V</text>
<text x="53.8" y="28.9" transform="rotate(-90 53.8 28.9)">GND</text>
<text x="90.7" y="28.9" transform="rotate(-90 90.7 28.9)">3.3V</text>
<text x="118.2" y="28.9" transform="rotate(-90 118.2 28.9)">GND</text>
<text x="26.3" y="39.3" transform="rotate(-90 26.3 39.3)">3.3V</text>
<text x="53.8" y="39.4" transform="rotate(-90 53.8 39.4)">GND</text>
<text x="90.7" y="39.3" transform="rotate(-90 90.7 39.3)">3.3V</text>
<text x="118.2" y="39.4" transform="rotate(-90 118.2 39.4)">GND</text>
<text x="26.3" y="67.2" transform="rotate(-90 26.3 67.2)">3.3V</text>
<text x="53.8" y="67.3" transform="rotate(-90 53.8 67.3)">GND</text>
<text x="90.7" y="67.2" transform="rotate(-90 90.7 67.2)">3.3V</text>
<text x="118.2" y="67.3" transform="rotate(-90 118.2 67.3)">GND</text>
<text x="26.3" y="77.6" transform="rotate(-90 26.3 77.6)">3.3V</text>
<text x="53.8" y="77.7" transform="rotate(-90 53.8 77.7)">GND</text>
<text x="90.7" y="77.6" transform="rotate(-90 90.7 77.6)">3.3V</text>
<text x="118.2" y="77.7" transform="rotate(-90 118.2 77.7)">GND</text>
</g>
</svg>
